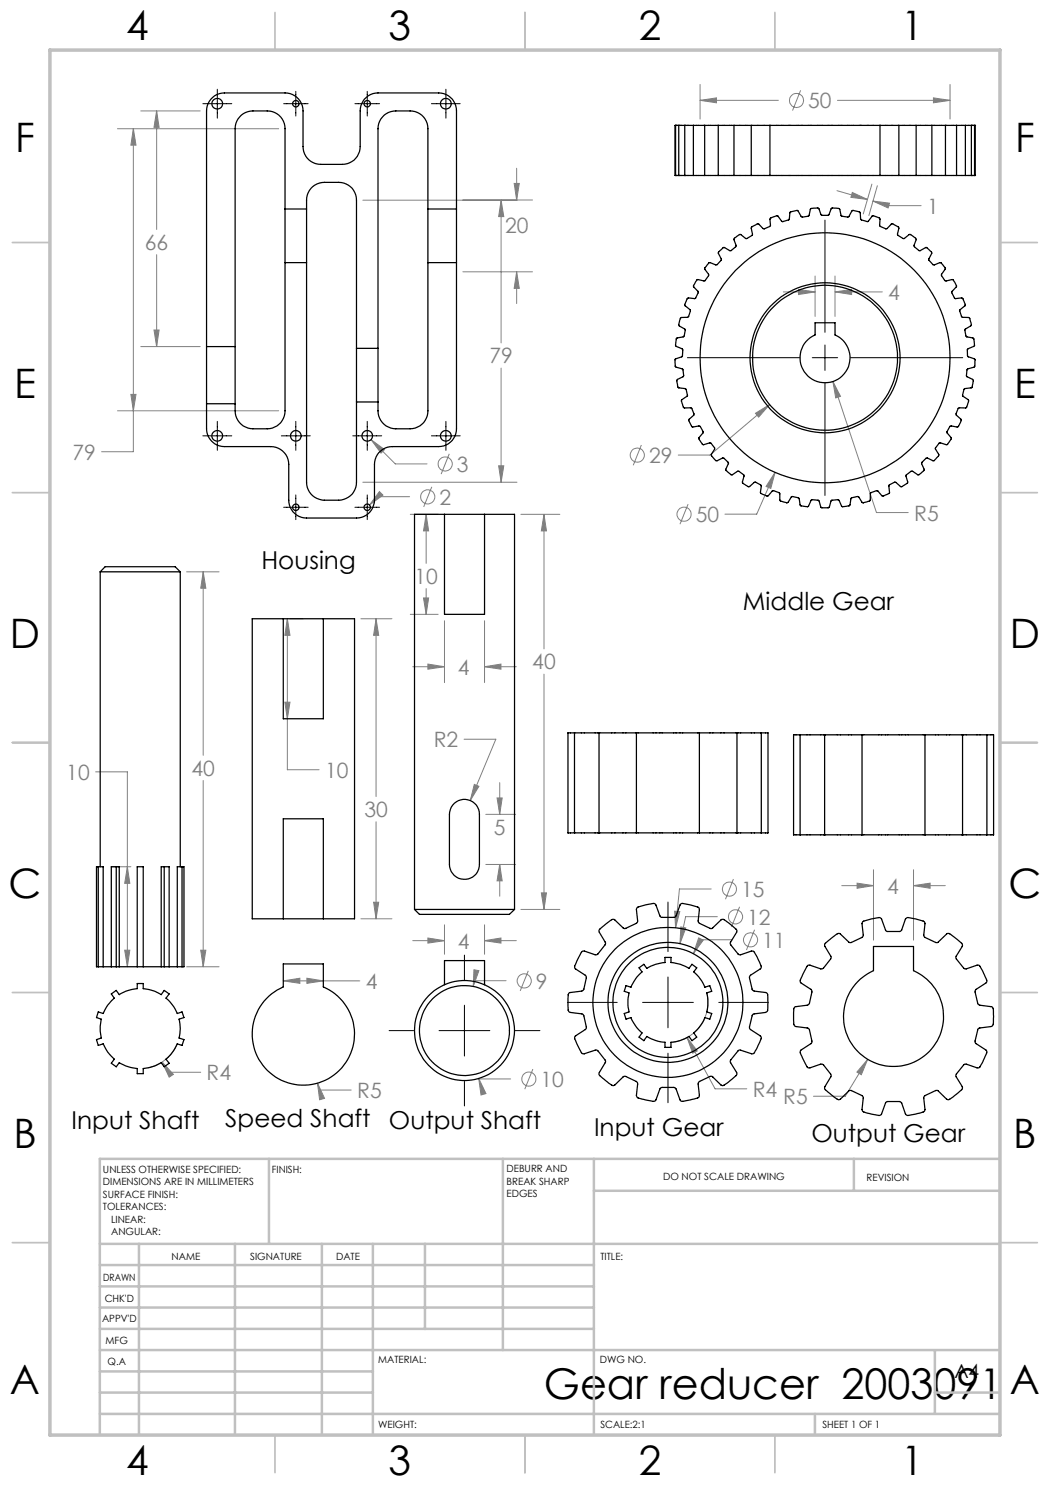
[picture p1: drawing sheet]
<svg xmlns="http://www.w3.org/2000/svg" width="210mm" height="297mm" viewBox="0 0 210 297" stroke-linecap="round" stroke-linejoin="round" font-family="sans-serif">
<g fill="none" stroke="#808080" stroke-width=".2">
<path d="M140 16.9v6.9M160.1 18.1l-1.6 4M186.7 19.6l3.3 .5-3.3 .5zM190 16.9v6.9M23.5 25.7h32.2M26.7 25.7l.5 3.3h-1zM26.7 25.7v64.6h-6.4M28.2 22.2h11.8M31.3 22.2l.5 3.3h-1zM31.3 22.2v23.7M102.8 36.7h1.1l-.6 3.3zM103.3 33.7v6.3"/>
<path d="M140 20.1l3.3-.5v1zM140 20.1h15.7M167.4 38.1l6.1 1.8M167.5 20.1h22.5M170.5 38.5l3 1.4-3.3-.4zM174.4 36.8l-1.8 6M175.5 37.1l-1.7 6M31.3 50.9v18.4M72.6 40h30.8M92.6 54.4h13.9M92.6 40h13.9M100.2 40l.6 3.3h-1.1z"/>
<path d="M100.2 40v28.6M103.3 54.4l.6 3.3h-1.1zM103.3 54.4v6.3M156.7 58.4h6.3M159.7 57.9l3.3 .5-3.3 .5zM163 55.2v8.1M167 58.4l3.3-.5v1zM167 55.2v8.1M167 58.4h9.5M174.6 40.2l3.3 .4-.3 1zM174.6 40.2l3.3 .9h6.3M26.2 78.9h1l-.5 3.3z"/>
<path d="M28.2 69.3h11.8M30.8 66h1l-.5 3.3zM100.2 73.6v22.8M166.6 76.3l8.7 26.2h6.3M166.6 76.3l1.5 3-1 .3zM23.5 82.2h32.2M72.6 96.4h30.8M74.2 87.9l2.7 2-.7 .7zM74.2 87.9l4.9 4.9h6.3M75.9 98.3l.7 .7-2.7 2zM81.9 99.3h-6.3l-1.7 1.7M86.4 97.4l-1.7 4"/>
<path d="M89.9 90.8l-1.7 4M99.7 93.2h1.1l-.6 3.2zM128.3 89l-1.7 4.1M151.1 82.7l2.8-1.8-2.2 2.5zM153.9 80.9l-11.9 10.1h-6.4M155 94.5l-.8 3.2-1-.4zM155 94.5l-3.7 8.3h-6.3M37.3 114.4h6.5M40.6 114.4l.6 3.2h-1.1zM40.6 114.4v36.7M82.1 102.9h5.5M84.7 119.6h1l-.5 3.3z"/>
<path d="M85.2 102.9l.5 3.3h-1zM85.2 102.9v9.8M85.2 117.7v5.2M104.2 102.9h7.8M108.8 102.9l.5 3.3h-1zM108.8 102.9v26.9M137.6 100.8l-1.6 4M57.5 123.8l.5 3.3h-1zM57.5 123.8v30.1h6.3M57.9 123.8h2.7M72.2 123.8h6.2M75.2 123.8l.5 3.3h-1z"/>
<path d="M75.2 123.8v35.5M82.1 122.9h5.5M82.6 133.3h6.3M85.6 132.8l3.3 .5-3.3 .5zM88.9 124.1v12.4M96.9 133.3l3.3-.5v1zM96.9 124.1v12.4M96.9 133.3h6.4M108.8 134.8v47.1M19.1 154.4h6.4v39M40.6 156.1v37.3M57 140.4h1l-.5 3.4z"/>
<path d="M92.8 147.8h6.4l-5.1 12.3M94.9 156.9l.9 .4-1.7 2.8zM99.4 159.6h1l-.5 3.3zM99.9 156.5v6.4M22.3 173.4h3.9M25.5 173.4l.5 3.3h-1.1zM75.2 164.4v19.4M97.2 172.9h5.9M97.2 162.9h5.9M99.9 172.9l.5 3.3h-1zM99.9 172.9v6.3M108.3 178.6h1l-.5 3.3z"/>
<path d="M142.2 177.8h-6.3l-.8 7.8M146.7 175.8l-1.6 4M168.3 177.1h6.4M171.4 176.6l3.3 .5-3.3 .6zM174.7 174v14M182.7 177.1l3.3-.5v1.1zM182.7 174v14M182.7 177.1h6.4M24.9 190h1.1l-.5 3.4zM37.3 193.4h6.5M40.1 190h1.1l-.6 3.4zM56.7 196.2l3.3-.6v1.1z"/>
<path d="M56.7 196.2h15.3M61.4 195.6l3.3 .6-3.3 .5zM72.2 183.8h6.2M74.7 180.4h1l-.5 3.4zM82.6 188.1h6.3M85.6 187.6l3.3 .5-3.3 .5zM88.9 185v5.8M94.8 194l1 .1-1.1 3.2zM96.9 188.1l3.3-.5v1zM96.9 185v5.8M96.9 188.1h6.4M101.2 196.1h-6.3l-.2 1.2"/>
<path d="M104.2 181.9h7.8M105.7 194.2l-1.7 4M134.9 182.2l1.1 .1-.9 3.3zM136.2 185.4l1 .2-1.2 3.1zM139.7 187.6l1 .4-2 2.7zM141.4 198.6a8 8 0 0 1-6.9 9.8M143.5 183.3h-6.4l-1.1 5.4M146.5 188h-6.4l-1.4 2.7M147.9 181.4l-1.6 4M150.9 185.9l-1.6 4.1M32.4 212.4l2.3 2.5-.9 .5zM32.4 212.4l1.4 2.1h6.3"/>
<path d="M35.4 208.8a8.1 8.1 0 0 1-5.7 4.8M63.5 216.6l1.4 3.1-1 .3zM63.5 216.6l.4 1.4h6.3M95.7 215.7l1.5 3-1 .3zM95.7 215.7l.1 .1h6.3M106.6 213.8l-1.6 4M137.4 207.5l2.1 2.7-1 .4zM137.4 207.5l5.6 10.3h6.4M173.5 211.9l-1.2 3-.9-.5zM173.5 211.9l-4.4 7.3h-6.4"/>
<circle cx="159.3" cy="20.1" r="1.42"/>
<circle cx="85.5" cy="99.4" r="1.41"/>
<circle cx="89" cy="92.8" r="1.41"/>
<circle cx="127.5" cy="91" r="1.41"/>
<circle cx="136.8" cy="102.8" r="1.41"/>
<circle cx="145.9" cy="177.8" r="1.41"/>
<circle cx="104.8" cy="196.2" r="1.41"/>
<circle cx="147.1" cy="183.4" r="1.42"/>
<circle cx="150.1" cy="188" r="1.41"/>
<circle cx="105.8" cy="215.8" r="1.41"/>
</g>
<g fill="none" stroke="#000" stroke-width=".2">
<path d="M43.5 17.8v5.8M59.2 18.3v4.9M73.4 18.3v4.9M89.2 17.8v5.8M40.6 20.7h5.8M56.7 20.7h4.9M71 20.7h4.9M86.3 20.7h5.7M165 44v22.5M137.5 71.5h22.4M162.5 71.5h5M165 69v5.1"/>
<path d="M165 76.6v22.5M170.1 71.5h22.4M40.6 87.2h5.8M43.5 84.3v5.8M56.3 87.2h5.8M59.2 84.3v5.8M59.2 99v4.9M70.6 87.2h5.7M73.4 84.3v5.8M73.4 99v4.9M86.3 87.2h5.7M89.2 84.3v5.8"/>
<path d="M56.7 101.5h4.9M71 101.5h4.9M92.9 191v5M133.6 180.4v9.9M133.6 195.4v10.2M77.8 206.1h4.9M87.8 206.1h10.2M92.9 201v10.2M92.9 216.3v4.9M103 206.1h5M113.5 200.5h9.9M128.5 200.5h10.2"/>
<path d="M133.6 210.6v10M143.8 200.5h9.9"/>
</g>
<g fill="none" stroke="#c0c0c0" stroke-width=".35">
<path d="M55 2.5v7.5M105 2.5v7.5M155 2.5v7.5M2.5 48.5h7.5M200 48.5h7.5M2.5 98.5h7.5M200 98.5h7.5M2.5 148.5h7.5M200 148.5h7.5M2.5 198.5h7.5M200 198.5h7.5M2.5 248.5h7.5"/>
<path d="M200 248.5h7.5M55 287v7.5M105 287v7.5M155 287v7.5"/>
</g>
<g fill="none" stroke="#c0c0c0" stroke-width=".5">
<path d="M53.8 231.8v17M100.6 231.8v38.2M118.8 231.8v55.2M118.8 238.2h81.2M170.8 231.8v6.4M200 231.8h-180v55.2M20 248.8h180M20 257.3h98.8M20 253h98.8M27.8 248.8v38.2M47 248.8v38.2M64.4 248.8v38.2"/>
<path d="M74.6 248.8v38.2M85 248.8v17M20 265.8h98.8M20 261.5h98.8M20 278.5h54.6M20 274.3h54.6M20 270h180M187 278.5h13M187 270v12.8M20 282.8h180M163 282.8v4.2"/>
</g>
<path d="M10 10h190v277h-190z" fill="none" stroke="#c0c0c0" stroke-width=".7"/>
<path d="M32.4 212.4l1.4 3 .9-.5zM40.1 190h1.1l-.6 3.4zM40.6 114.4l.6 3.2h-1.1zM25.5 173.4l.5 3.3h-1.1zM24.9 190h1.1l-.5 3.4zM63.5 216.6l.4 3.4 1-.3zM61.4 195.6l3.3 .6-3.3 .5zM56.7 196.2l3.3-.6v1.1zM74.7 180.4h1l-.5 3.4zM75.2 123.8l.5 3.3h-1zM57 140.4h1l-.5 3.4zM57.5 123.8l.5 3.3h-1zM95.7 215.7l.5 3.3 1-.3zM94.8 194l-.1 3.3 1.1-3.2zM96.9 188.1l3.3-.5v1zM85.6 187.6l3.3 .5-3.3 .5zM108.3 178.6h1l-.5 3.3zM108.8 102.9l.5 3.3h-1zM94.9 156.9l-.8 3.2 1.7-2.8zM99.9 172.9l.5 3.3h-1zM99.4 159.6h1l-.5 3.3zM96.9 133.3l3.3-.5v1zM85.6 132.8l3.3 .5-3.3 .5zM84.7 119.6h1l-.5 3.3zM85.2 102.9l.5 3.3h-1zM134.9 182.2l.2 3.4 .9-3.3zM136.2 185.4l-.2 3.3 1.2-3.1zM139.7 187.6l-1 3.1 2-2.7zM137.4 207.5l1.1 3.1 1-.4zM155 94.5l-1.8 2.8 1 .4zM151.1 82.7l.6 .7 2.2-2.5zM166.6 76.3l.5 3.3 1-.3zM159.7 57.9l3.3 .5-3.3 .5zM167 58.4l3.3-.5v1zM170.5 38.5l3 1.4-3.3-.4zM174.6 40.2l3.3 .4-.3 1zM186.7 19.6l3.3 .5-3.3 .5zM140 20.1l3.3-.5v1zM182.7 177.1l3.3-.5v1.1zM171.4 176.6l3.3 .5-3.3 .6zM173.5 211.9l-2.1 2.5 .9 .5zM103.3 54.4l.6 3.3h-1.1zM102.8 36.7h1.1l-.6 3.3zM31.3 22.2l.5 3.3h-1zM30.8 66h1l-.5 3.3zM26.2 78.9h1l-.5 3.3zM26.7 25.7l.5 3.3h-1zM99.7 93.2h1.1l-.6 3.2zM100.2 40l.6 3.3h-1.1zM74.2 87.9l2 2.7 .7-.7zM75.9 98.3l-2 2.7 2.7-2z" fill="#808080"/>
<g fill="none" stroke="#000" stroke-width=".25">
<path d="M135.1 35.1h.6M135.1 25.1h.6M135.1 35.1h.1M135.1 25.1h.1M135.1 25.1h-.1v10h.1M135.1 25.1v10M135.7 35.1h1.2M135.7 25.1h1.2M135.7 35.1h.1M135.7 25.1h.1M135.7 25.1v10M136.9 35.1h1.8"/>
<path d="M136.9 25.1h1.8M136.9 35.1h.1M136.9 25.1h.1M136.9 25.1v10M138.7 35.1h.1M138.7 25.1h.1M138.7 25.1v10M138.7 35.1h2.2M138.7 25.1h2.2M140.9 35.1h.1M140.9 25.1h.1M140.9 25.1v10"/>
<path d="M141 35.1h2.7M141 25.1h2.7M143.7 35.1h3.1M143.7 25.1h3.1M143.7 25.1v10M146.8 35.1h3.4M146.8 25.1h3.4M146.8 25.1v10M150.2 35.1h3.8M150.2 25.1h3.8M150.2 25.1v10M154 35.1h22"/>
<path d="M154 25.1h22M154 25.1v10M176 35.1h3.8M176 25.1h3.8M176 25.1v10M179.8 35.1h3.4M179.8 25.1h3.4M179.8 25.1v10M183.2 35.1h3.2M183.2 25.1h3.2M183.2 25.1v10M186.4 35.1h2.7"/>
<path d="M186.4 25.1h2.7M186.4 25.1v10M189.1 35.1h2.2M189.1 25.1h2.2M189.1 25.1v10M191.3 35.1h.1M191.3 25.1h3M191.3 35.1h1.8M191.3 25.1v10M193.1 35.1h1.2M193.1 25.1v10M194.3 35.1h.1"/>
<path d="M194.3 25.1h.1M194.3 35.1h.6M194.3 25.1h.6M194.3 25.1v10M194.9 35.1h.1M194.9 25.1h.1M194.9 25.1h.1v10h-.1M194.9 25.1v10M57 52.5v29.7a3.5 3.5 0 0 1-3.6 3.6h-2.8a3.6 3.6 0 0 1-3.6-3.6v-1.5M57 41.8v-16.1a3.5 3.5 0 0 0-3.6-3.5h-2.8a3.5 3.5 0 0 0-3.6 3.5v43.6M57 41.8v10.7M57 52.5h4.3"/>
<path d="M57 41.8h4.3M61.3 52.5v43.9a3.6 3.6 0 0 0 3.6 3.6h2.8a3.6 3.6 0 0 0 3.6-3.6v-16M61.3 41.8a5.6 5.6 0 0 1 .6-3.7 3.5 3.5 0 0 1 3-1.6h2.8a3.5 3.5 0 0 1 3.6 3.5v29.7M61.3 41.8v10.7M85.6 52.5v29.7a3.5 3.5 0 0 1-3.6 3.6h-2.8a3.6 3.6 0 0 1-3.6-3.6v-1.8M85.6 41.8v-16.1a3.5 3.5 0 0 0-3.6-3.5h-2.8a3.5 3.5 0 0 0-3.6 3.5v44M85.6 41.8v10.7M85.6 52.5h5.7M85.6 41.8h5.7M91.3 52.5v33.3a3.5 3.5 0 0 1-3.6 3.5h-9.2a3.6 3.6 0 0 0-3.6 3.6v7.1a3.6 3.6 0 0 1-3.6 3.6h-10a3.6 3.6 0 0 1-3.6-3.6v-7.1a3.6 3.6 0 0 0-3.5-3.6h-9.3a3.6 3.6 0 0 1-3.6-3.5v-5.1M91.3 41.8v-19.6a3.5 3.5 0 0 0-3.6-3.6h-12.1a3.6 3.6 0 0 0-3.6 3.6v7.1a3.6 3.6 0 0 1-3.6 3.6h-4.2a3.5 3.5 0 0 1-3.6-3.6v-7.1a3.6 3.6 0 0 0-3.6-3.6h-12.1a3.6 3.6 0 0 0-3.6 3.6v47.1M91.3 41.8v10.7"/>
<path d="M143.9 50.2l.8-.7 1.3 .7 .2-.1 1-.9-.4-1.3a1.91 1.91 0 0 1 1.2-1l1.2 .8 1.2-.6 .1-.3-.3-1.2 .2-.2a1.81 1.81 0 0 1 1.3-.6l1.1 1 1.3-.6v-1.6l1.4-.5 .8 1.1 .3 .1 1.3-.4 .2-1.5 1.3-.3 .2 .1 .7 1.2 1.4-.2 .4-1.4 .1-.1a1.66 1.66 0 0 1 1.6 .1l.5 1.2 1.3 .1 .2-.2 .4-1.2a1.82 1.82 0 0 1 1.6 0l.2 .2 .2 1.2 .1 .1 1.5 .2 .6-1.2a1.98 1.98 0 0 1 1.5 .2l.1 .1 .1 1.3 .2 .2 1.2 .3 .9-1.1 .3-.1 1.3 .6-.1 1.5 .2 .1 1.2 .5 1-1h.2l1.2 .6-.2 1.6 1.1 .7h.2l1-.8h.3a1.7 1.7 0 0 1 1.1 1l-.4 1.4 1 .8 .2 .1 1.3-.7 1 .9 .1 .2-.7 1.4 .9 .9 .3 .1 1.3-.5 .7 .9 .2 .4-.8 1.3 .8 1.1 1.3-.3 .3 .1 .6 1.3-.9 1v.3l.6 1.1 1.5-.1 .6 1.3-.1 .2-1 .8-.1 .3 .5 1.2 1.3 .1 .3 .2 .3 1.3-1.3 .9 .2 1.3 1.5 .5 .2 1.3-.1 .3-1.3 .5v1.4l1.5 .7-.1 1.5-1.4 .4-.1 .2-.1 1.2 1.4 .9-.2 1.3-.2 .2-1.4 .1-.4 1.3 .1 .3 1 .7a1.89 1.89 0 0 1-.3 1.5l-1.6 .1-.5 1.2v.2l1 .9 .1 .2a1.8 1.8 0 0 1-.9 1.3l-1.1-.2-.3 .1-.6 1.2 .8 1 .1 .3-.9 1.1-1.3-.4-.3 .1-.8 1.1 .8 1.3-.9 1.1-.2 .1-1.4-.6-.9 .9-.1 .2 .6 1.2-.1 .2-1.1 .9-1.2-.8-.3 .1-1 .7 .3 1.4a1.94 1.94 0 0 1-1.2 1l-1.3-1-1.2 .7v1.6l-1.3 .5-1-1.1-1.3 .4-.1 .2-.1 1.5-1.3 .4-.3-.1-.8-1.2-1.3 .3-.1 .1-.2 1.3a1.91 1.91 0 0 1-1.5 .3l-.9-1.4-1.3 .1-.4 1.4-.2 .2-1.4-.1-.6-1.5-1.3-.1-.2 .1-.5 1.3h-.2a1.88 1.88 0 0 1-1.5-.3l-.2-1.3-.1-.1-1.3-.3-.8 1.2-.3 .1-1.2-.4-.2-1.6-1.2-.5h-.2l-1 1.1-1.3-.5-.1-.2 .2-1.4-1.2-.7h-.3l-.9 .9a2.03 2.03 0 0 1-1.4-.7l.3-1.4-.1-.2-1-.8-1.3 .8h-.2l-1-1 .5-1.3-.1-.2-.9-.9-1.3 .5a2.21 2.21 0 0 1-1.2-1.2l.7-1.1v-.2l-.9-1.1-1.3 .4a1.91 1.91 0 0 1-.9-1.2l.9-1.3-.8-1.2-1.5 .1-.6-1.2v-.2l1-1-.4-1.2-1.6-.1-.5-1.4 .1-.3 1.1-.7-.3-1.3-.1-.2-1.3-.1a1.99 1.99 0 0 1-.4-1.6l1.2-.7 .1-.2-.2-1.3-1.3-.4a2.03 2.03 0 0 1-.2-1.5l1.5-.6v-1.5l-1.3-.5a2.06 2.06 0 0 1 .1-1.6l.1-.1 1.3-.2 .1-.2 .3-1.2-1.2-.8a1.75 1.75 0 0 1 .2-1.6l.2-.1h1.3l.1-.2 .4-1.3-1.1-.8-.1-.3 .6-1.3 1.4 .1 .2-.1 .6-1.3-1-.9a1.82 1.82 0 0 1 .7-1.5l1.6 .2 .7-1.2-.7-1.1a1.82 1.82 0 0 1 .8-1.2l1.5 .4 1-1v-.1l-.6-1.2zM41.3 69.3v11.4M41.3 69.3h5.7M47 69.3v11.4M71.3 69.7v10.7M71.3 69.7h4.3M75.6 69.7v10.7M163 64.6h4v2.4a5 5 0 0 1 2 7.6 5 5 0 0 1-7.9 0 5 5 0 0 1 1.9-7.6zM41.3 80.7h5.7M71.3 80.4h4.3M20 114.4h16.1M20 114.4l1-1.1h14l1.1 1.1"/>
<path d="M20 114.4v59M36.1 114.4v59M88.9 102.9h-6v79M88.9 102.9v20h8v-20M88.9 102.9h8M96.9 102.9h6v79M56.7 123.8h-6.3v60h6.3M56.7 123.8v20h8v-20M56.7 123.8h8M64.7 123.8h6.2v60h-6.2M114.9 146.6v20M119.8 146.6h7.5"/>
<path d="M119.8 146.6h-6.2v20h1.3M119.8 146.6v20M127.3 146.6h12.6M127.3 146.6v20M139.9 146.6h7.5M139.9 146.6v20M147.4 146.6h6.2v20h-1.3M147.4 146.6v20M152.3 146.6v20M160 147h4.9M160 147h-1.3v20h1.3M160 147v20"/>
<path d="M164.9 147h7.5M164.9 147v20M172.4 147h12.6M172.4 147v20M185 147h7.5M185 147v20M192.5 147h4.9M192.5 147v20M197.4 147h1.3v20h-1.3M197.4 147v20M19.3 173.4h1.3v20h-1.3zM19.6 173.4v20"/>
<path d="M23.2 173.4v20M32.8 173.4v20M35.5 173.4h1.3v20h-1.3zM36.4 173.4v20M90.9 160.7a3 3 0 0 1 3.2-.6 3 3 0 0 1 1.8 2.8v10a3 3 0 0 1-3 3 3 3 0 0 1-3-3v-10.4a2.94 2.94 0 0 1 1-1.8zM114.9 166.6h4.9M119.8 166.6h7.5M127.3 166.6h12.6M139.9 166.6h7.5M147.4 166.6h4.9M160 167h4.9M164.9 167h7.5"/>
<path d="M172.4 167h12.6M185 167h7.5M192.5 167h4.9M20.6 193.4h1.7M22.3 193.4v-20h1.5v20M22.3 193.4h1.5M22.3 198.8l.9-.7 .6 .8a8.2 8.2 0 0 1 3.6-1.2v-1h1.2v1a8.2 8.2 0 0 1 3.6 1.2l.6-.8 1 .7-.6 .8a7.8 7.8 0 0 1 2.3 3.1l.9-.3 .4 1.1-1 .3a7.3 7.3 0 0 1 0 3.8l1 .3-.4 1.2-.9-.3a8.5 8.5 0 0 1-2.3 3l.6 .9-1 .7-.6-.9a8.8 8.8 0 0 1-3.6 1.2v1h-1.2v-1a8.8 8.8 0 0 1-3.6-1.2l-.6 .9-.9-.7 .6-.9a7.9 7.9 0 0 1-2.3-3l-1 .3-.3-1.2 .9-.3a8.5 8.5 0 0 1 0-3.8l-.9-.3 .3-1.1 1 .3a7.3 7.3 0 0 1 2.3-3.1zM23.8 193.4h3.6M27.4 193.4v-20h1.2v20M27.4 193.4h1.2M28.6 193.4h3.6M32.2 193.4v-20h1.6v20"/>
<path d="M32.2 193.4h1.6M33.8 193.4h1.7M56.7 183.8v-20h8v20M56.7 183.8h8M56.7 192.8h8v4.6a10.2 10.2 0 0 1 4.1 15.7 10.2 10.2 0 0 1-16.2 0 10.2 10.2 0 0 1 4.1-15.7zM82.9 181.9h20M82.9 181.9l1 1h18l1-1M88.9 197v-4.9h8v4.9M119.9 185.8l1.8-1.4a.97 .97 0 0 1 1.1-.5l1.9 1.7 .4 .1 2.3-1.2 .1-.3-.2-2.4 .2-.3 3.1-.8 .6 .2 1 2.5 2.7 .1 .3-.3 1-2.4a8.7 8.7 0 0 1 3.6 .8l-.2 2.7 .2 .3 2.4 1.1h.3l1.8-1.8h.5l2.6 2.2v.3l-1.3 2-.1 .4 1.6 2 .5 .2 2.2-.8h.3l.8 1.2 .9 1.9-.1 .3-2.1 1.4-.2 .6 .7 2.5 2.6 .4 .3 .2 .1 1.8-.1 1.6-.4 .4-2.5 .4-.7 2.7 2.3 1.8a9.8 9.8 0 0 1-1.6 3.3l-.2 .1-2.3-.8-.5 .2-1.6 2 1.4 2.6-.2 .3-1.4 1.3a1.62 1.62 0 0 1-1.4 .7l-2-1.8h-.3l-2.2 1-.3 .4 .2 2.7a8.7 8.7 0 0 1-3.6 .8l-.2-.2-.8-2.3-.4-.2h-2.6l-.2 .3-.8 2.2-.4 .3-3.2-.7-.3-.5 .2-2.3-.1-.4-2.3-1.1h-.4l-1.7 1.7-.3 .1a9.2 9.2 0 0 1-2.9-2.3l1.3-2.6-1.7-2.2h-.3l-2.3 .8-.5-.3-1.4-2.8v-.3l.2-.3 2-1.2 .2-.3-.5-2.4-.4-.4-2.5-.4a1.08 1.08 0 0 1-.3-1.1v-1.6a1.08 1.08 0 0 1 .3-1.2l2.4-.3 .5-.4 .5-2.4-.2-.3-2.2-1.5v-.4l.8-1.8a1.59 1.59 0 0 1 .9-1.2l2.7 .8 1.7-2 .1-.4-1.3-2.3zM127.8 193.6l1-.7 .6 .8a7.9 7.9 0 0 1 3.6-1.2v-1h1.2v1a7.6 7.6 0 0 1 3.6 1.2l.6-.8 .9 .7-.6 .8a7.9 7.9 0 0 1 2.3 3l1-.3 .3 1.2-.9 .3a8.7 8.7 0 0 1 0 3.8l.9 .3-.3 1.1-1-.3a7.9 7.9 0 0 1-2.3 3.1l.6 .8-.9 .7-.6-.8a7.6 7.6 0 0 1-3.6 1.2v1h-1.2v-1a7.9 7.9 0 0 1-3.6-1.2l-.6 .8-1-.7 .6-.8a7.9 7.9 0 0 1-2.2-3.1l-1 .3-.4-1.1 1-.3a8.7 8.7 0 0 1 0-3.8l-1-.3 .4-1.2 1 .3a7.9 7.9 0 0 1 2.2-3zM165 188.7l1.5-1.3a1.54 1.54 0 0 1 1.4-.7l2 1.8h.3l2.2-1 .2-.4-.2-2.4 .1-.3a8.4 8.4 0 0 1 3.6-.8l.2 .2 .8 2.2 .3 .3 2.7-.1 .2-.2 .8-2.2 .5-.3 3.3 .8 .1 .3-.3 2.4 .2 .4 2.3 1.1h.4l1.8-1.8a.96 .96 0 0 1 1.2 .5l1.7 1.5 .2 .4-1.3 2.3 .1 .4 1.7 2 2.4-.8 .4 .1 .8 1.2 .7 1.7-.1 .6-2 1.3-.2 .3 .6 2.6 .4 .2 2.3 .3 .2 .2a8.1 8.1 0 0 1 0 3.6l-.3 .2-2.3 .3-.4 .3-.5 2.6 .2 .2 2 1.3 .1 .6-.9 2.1-.6 .8-.4 .1-2.4-.8-1.7 2-.1 .4 1.3 2.4-.2 .3-1.7 1.5-.8 .5h-.3l-1.9-1.8h-.4l-2.3 1.1-.2 .4 .3 2.3-.1 .4-1 .3-2.3 .5-.5-.3-.8-2.2-.2-.3h-2.6l-.4 .3-.8 2.2-.2 .2a8.4 8.4 0 0 1-3.6-.8l-.1-.3 .2-2.4-.2-.4-2.2-1h-.3l-2 1.8a1.54 1.54 0 0 1-1.4-.7l-1.6-1.5 .1-.3 1.2-2v-.4l-1.5-2-.6-.2-2.1 .8h-.4a9.8 9.8 0 0 1-1.5-3.3l.1-.3 2-1.3 .2-.2-.5-2.5-.2-.3-2.5-.4-.5-.4v-2.4l.2-1 2.8-.6 .2-.2 .5-2.3-.2-.5-2.1-1.4a.95 .95 0 0 1 .3-1.2l.6-1.3a1.03 1.03 0 0 1 .8-1l2.6 .8 1.7-2 .1-.4-1.3-2.2zM174.7 189.3h8v4.8a10 10 0 0 1 3.9 15.3 10 10 0 0 1-15.8 0 10 10 0 0 1 3.9-15.3z"/>
<circle cx="43.5" cy="20.7" r="1.06"/>
<circle cx="59.2" cy="20.7" r=".64"/>
<circle cx="73.4" cy="20.7" r=".64"/>
<circle cx="89.2" cy="20.7" r="1.07"/>
<circle cx="165" cy="71.6" r="25"/>
<circle cx="165" cy="71.6" r="14.5"/>
<circle cx="165" cy="71.5" r="15"/>
<circle cx="43.5" cy="87.2" r="1.06"/>
<circle cx="59.2" cy="87.2" r="1.07"/>
<circle cx="73.4" cy="87.2" r="1.06"/>
<circle cx="89.2" cy="87.2" r="1.07"/>
<circle cx="59.2" cy="101.4" r=".64"/>
<circle cx="73.4" cy="101.4" r=".64"/>
<circle cx="92.9" cy="206.1" r="9"/>
<circle cx="92.9" cy="206.1" r="10"/>
<circle cx="133.6" cy="200.5" r="11"/>
<circle cx="133.6" cy="200.5" r="12"/>
<circle cx="133.6" cy="200.5" r="15"/>
</g>
<text font-size="8.5" x="108.8" y="279.7">Gear reducer 2003091</text>
<g font-size="8.1">
<text x="25.2" y="8">4</text>
<text x="77.7" y="8">3</text>
<text x="127.7" y="8">2</text>
<text x="180.2" y="8">1</text>
<text x="3" y="30.4">F</text>
<text x="203" y="30.4">F</text>
<text x="2.8" y="79.6">E</text>
<text x="202.8" y="79.6">E</text>
<text x="2" y="129.6">D</text>
<text x="202" y="129.6">D</text>
<text x="1.7" y="179.6">C</text>
<text x="201.7" y="179.6">C</text>
<text x="2.7" y="229.6">B</text>
<text x="202.7" y="229.6">B</text>
<text x="2" y="278.9">A</text>
<text x="202" y="278.9">A</text>
<text x="25.2" y="295">4</text>
<text x="77.7" y="295">3</text>
<text x="127.7" y="295">2</text>
<text x="180.2" y="295">1</text>
</g>
<g font-size="4.9">
<text x="52.3" y="113.8">Housing</text>
<text x="148.6" y="121.9">Middle Gear</text>
<text x="14.3" y="225.8">Input Shaft</text>
<text x="45.1" y="225.4">Speed Shaft</text>
<text x="77.8" y="225.8">Output Shaft</text>
<text x="118.8" y="227.3">Input Gear</text>
<text x="162.3" y="228.4">Output Gear</text>
</g>
<g font-size="4.2" fill="#808080">
<text x="161.6" y="21.6">50</text>
<text x="101" y="46.6">20</text>
<text x="185.4" y="42.7">1</text>
<text x="29" y="50">66</text>
<text x="177.6" y="60">4</text>
<text x="97.9" y="72.7">79</text>
<text x="14.5" y="91.9">79</text>
<text x="91.4" y="94.3">3</text>
<text x="129.8" y="92.6">29</text>
<text x="87.9" y="100.9">2</text>
<text x="139.2" y="104.4">50</text>
<text x="182.8" y="104.1">R5</text>
<text x="82.9" y="116.8">10</text>
<text x="91.6" y="134.9">4</text>
<text x="106.5" y="133.9">40</text>
<text x="86.7" y="149.4">R2</text>
<text x="13.3" y="156">10</text>
<text x="38.3" y="155.2">40</text>
<text x="65" y="155.5">10</text>
<text x="72.9" y="163.4">30</text>
<text x="98.8" y="166.9">5</text>
<text x="148.2" y="179.4">15</text>
<text x="177.5" y="178.7">4</text>
<text x="149.4" y="184.9">12</text>
<text x="91.6" y="189.7">4</text>
<text x="152.5" y="189.5">11</text>
<text x="73.2" y="197.8">4</text>
<text x="107.2" y="197.7">9</text>
<text x="41.3" y="216">R4</text>
<text x="71.4" y="219.6">R5</text>
<text x="108.1" y="217.4">10</text>
<text x="150.5" y="219.3">R4</text>
<text x="156.6" y="220.8">R5</text>
</g>
<text font-size="3.9" x="190.9" y="275.5">A4</text>
<g font-size="2">
<text x="20.6" y="234.6">UNLESS OTHERWISE SPECIFIED:</text>
<text x="20.6" y="237.1">DIMENSIONS ARE IN MILLIMETERS</text>
<text x="20.6" y="239.6">SURFACE FINISH:</text>
<text x="54.4" y="234.6">FINISH:</text>
<text x="101.3" y="234.5">DEBURR AND</text>
<text x="101.3" y="237">BREAK SHARP</text>
<text x="101.3" y="239.5">EDGES</text>
<text x="132.6" y="236">DO NOT SCALE DRAWING</text>
<text x="173.3" y="236.2">REVISION</text>
<text x="20.6" y="242.1">TOLERANCES:</text>
<text x="22.2" y="244.6">LINEAR:</text>
<text x="22.2" y="247.1">ANGULAR:</text>
<text x="34.3" y="252">NAME</text>
<text x="50" y="251.9">SIGNATURE</text>
<text x="67.2" y="251.9">DATE</text>
<text x="120.1" y="251.9">TITLE:</text>
<text x="20.6" y="256.1">DRAWN</text>
<text x="20.9" y="260.3">CHK'D</text>
<text x="20.4" y="264.4">APPV'D</text>
<text x="21.1" y="268.8">MFG</text>
<text x="21.5" y="273">Q.A</text>
<text x="75.6" y="272.5">MATERIAL:</text>
<text x="120" y="272.5">DWG NO.</text>
<text x="75.6" y="285.5">WEIGHT:</text>
<text x="120.1" y="285.6">SCALE:2:1</text>
<text x="164.5" y="285.6">SHEET 1 OF 1</text>
</g>
</svg>
